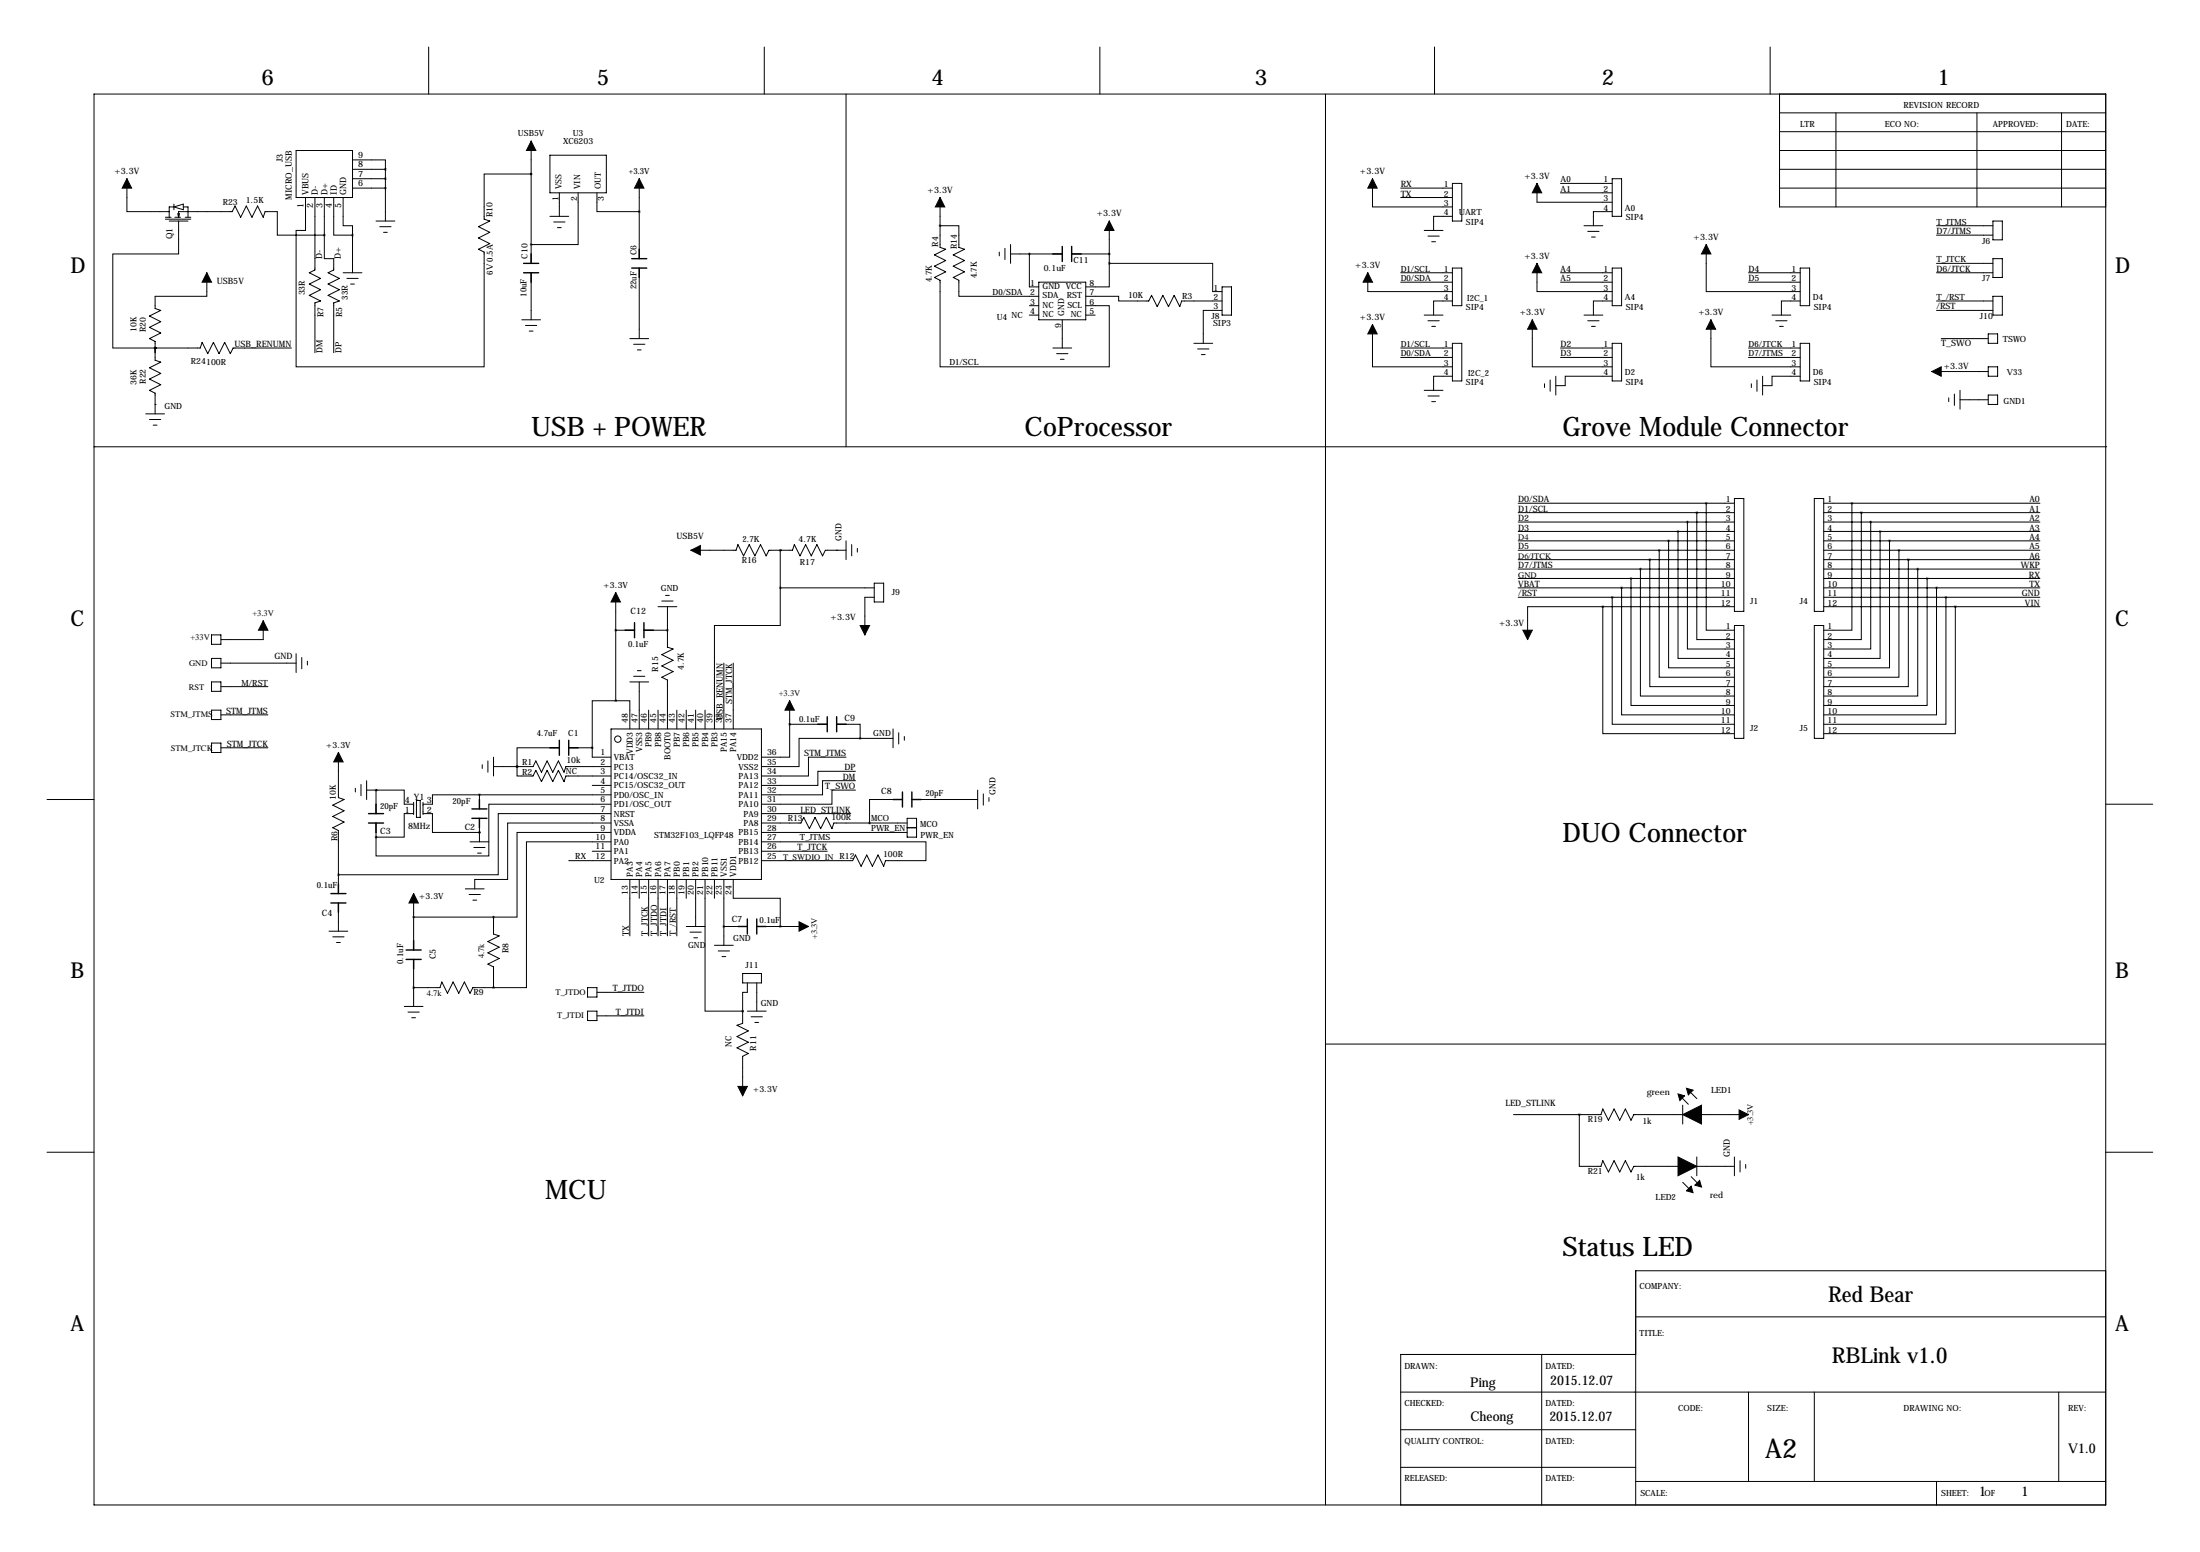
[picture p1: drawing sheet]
<svg xmlns="http://www.w3.org/2000/svg" width="594mm" height="419mm" viewBox="0 0 594 419" stroke-linecap="round" stroke-linejoin="round" font-family="sans-serif">
<g fill="none" stroke="#000" stroke-width=".27">
<path d="M115.8 12.7v12.7M206.5 12.7v12.7M297.2 12.7v12.7M387.6 12.7v12.7M478.3 12.7v12.7M25.4 25.4h543.6v381h-543.6zM143.5 38.1v33M228.6 25.4v95.2M358.1 25.4v381M480.8 25.4v30.5h88.2M480.8 30.5h88.2M480.8 35.6h88.2"/>
<path d="M496.1 30.5v25.4M534.2 30.5v25.4M557 30.5v25.4M34.3 48.3v8.8h11.4M44.7 59.2h6.9M44.7 58.7h1.5M45.7 59.7h5.1M47 55.9h-1.3v2.8M47 55.1v1.5M47 55.9l2.5-.8v1.5zM47.2 58.7h1.6M48 57.7l.3 1"/>
<path d="M48.3 58.7v-1.6h14.4l.8-1.5 1.5 3.1 1.5-3.1 1.6 3.1 1.5-3.1 1.5 3.1 .5-1.6h3.3v6.4h12.7M48.3 59.7v8.9h-17.8v25.4h11.4M48.5 57.7l-.2 1M49.5 55.9h1.3v2.8M50 58.7h1.6M80 40.6h15.2v12.7h-15.2zM85.1 53.3v19.6l-1.5 .8 3 1.5-3 1.5 3 1.5-3 1.6 3 1.5-1.5 .5v13.4M87.6 53.3v10.2M90.2 53.3v10.2h5M92.7 53.3v7.7h2.5v2.5M95.2 43.2h8.9v2.5M95.2 45.7h8.9"/>
<path d="M95.2 50.8h8.9M95.2 48.3h8.9M101.6 59.7h5.1M104.1 45.7v14M143.5 47h-12.7v12.2l1.5 .5-3 1.5 3 1.5-3 1.6 3 1.5-3 1.5 1.5 .8v31h-50.8v-36.9h2.5v-8.9M148.6 41.9h15.2v10.2h-15.2zM148.6 58.4h5.1M149.6 59.9h3.1M151.1 52.1v6.3M156.2 52.1v13.9h-12.7M161.3 52.1v5h11.4M172.7 48.3v21.6"/>
<path d="M254 53.3v13.5l1.5 .5-3 1.5 3 1.6-3 1.5 3 1.5-3 1.5 1.5 .8v23.4h45.7v-16.5h-6.3M299.7 59.7v11.4M370.8 48.3v7.6h21.6M378.5 50.8h13.9M378.5 53.3h13.9M392.4 58.4h-5.1v3.8M392.4 49.5h2.6v10.2h-2.6zM415.3 49.5v5.1h20.3M421.6 52.1h14M421.6 49.5h14M435.6 57.1h-5.1v3.9M435.6 48.3h2.5v10.1h-2.5z"/>
<path d="M480.8 40.6h88.2M480.8 45.7h88.2M480.8 50.8h88.2M538.5 59.7h2.5v5.1h-2.5zM55.9 73.7v6.3h-14v3.3l1.5 .5-3 1.5 3 1.6-3 1.5 3 1.5-3 1.5 1.5 .8v5.1l1.5 .5-3 1.5 3 1.5-3 1.6 3 1.5-3 1.5 1.5 .8v5.6M87.6 63.5v6.4h2.6v3l-1.6 .8 3.1 1.5-3.1 1.5 3.1 1.5-3.1 1.6 3.1 1.5-1.5 .5v13.4M92.7 73.7h5.1M93.7 75.2h3.1M94.7 76.7h1.1M95.2 63.5v10.2M102.6 61.2h3.1M103.6 62.7h1"/>
<path d="M143.5 73.7v12.7M150.6 61.5h1M172.7 72.4v19M254 61h5.1v5.8l1.5 .5-3 1.5 3 1.6-3 1.5 3 1.5-3 1.5 1.5 .8v4.3h21.6M270 68.1v1M271.5 67.1v3M273 68.6h14M273 66v5.1M278.1 68.6v8.9h2.6M280.7 76.2h12.7v10.2h-12.7zM289.6 68.6h10.1M299.7 71.1v6.4h-6.3"/>
<path d="M299.7 71.1h28v7.6h2.5M330.2 77.5h2.5v7.6h-2.5zM369.6 73.7v5h22.8M378.5 73.7h13.9M378.5 76.2h13.9M384.8 62.2h5.1M385.8 63.8h3.1M386.8 65.3h1.1M392.4 72.4h2.6v10.2h-2.6zM415.3 71.1v7.6h20.3M421.6 73.7h14M421.6 76.2h14"/>
<path d="M428 61h5.1M429 62.5h3.1M430 64h1M435.6 72.4h2.5v10.2h-2.5zM461 66v12.7h25.4M472.4 73.7h14M472.4 76.2h14M486.4 72.4h2.5v10.2h-2.5zM523.2 73.7h15.3M523.2 61h15.3M523.2 63.5h15.3M523.2 71.1h15.3"/>
<path d="M538.5 69.9h2.5v5h-2.5zM41.9 94h.1M41.9 94h12.2l.5-1.5 1.5 3 1.6-3 1.5 3 1.5-3 1.5 3 .8-1.5h15.7M141 86.4h5M142 87.9h3M143 89.4h1M170.2 91.4h5.1M171.2 93h3M172.2 94.5h1M278.1 82.6h2.6M278.1 85.1h2.6M284.5 94h5.1"/>
<path d="M285.5 95.5h3M286.5 97h1M287 86.4v7.6M293.4 80h8.9v1.3h8.1l.7-1.5 1.6 3 1.5-3 1.5 3 1.5-3 1.6 3 .5-1.5h10.9M293.4 85.1h2.5M322.6 92.7h5.1M323.6 94.2h3M324.6 95.8h1M330.2 83.8h-5.1v8.9M370.8 87.6v11.5h21.6M378.5 94h13.9M378.5 96.5h13.9"/>
<path d="M384.8 85.1h5.1M385.8 86.6h3.1M386.8 88.1h1.1M392.4 81.3h-5.1v3.8M392.4 92.7h2.6v10.2h-2.6zM414 86.4v12.7h21.6M421.6 94h14M421.6 96.5h14M428 85.1h5.1M429 86.6h3.1M430 88.1h1M435.6 81.3h-5.1v3.8"/>
<path d="M435.6 92.7h2.5v10.2h-2.5zM462.3 86.4v12.7h24.1M472.4 94h14M472.4 96.5h14M478.8 85.1h5.1M479.8 86.6h3.1M480.8 88.1h1M486.4 81.3h-5.1v3.8M486.4 92.7h2.5v10.2h-2.5zM523.2 81.3h15.3M523.2 83.8h15.3M524.5 91.4h12.7"/>
<path d="M537.2 90.2h2.6v2.5h-2.6zM537.2 99.1h2.6v2.5h-2.6zM538.5 80h2.5v5.1h-2.5zM39.4 111.8h5M40.4 113.3h3M41.4 114.8h1M41.9 109.2h.1M384.8 105.4h5.1M385.8 106.9h3.1M386.8 108.5h1.1M392.4 101.6h-5.1v3.8M417.3 103.6v1"/>
<path d="M418.8 102.6v3.1M420.4 101.6v5.1M435.6 101.6h-12.7v2.5h-2.5M473.2 103.6v1M474.7 102.6v3.1M476.2 101.6v5.1M486.4 101.6h-7.6v2.5h-2.6M522 100.3h15.2M526.5 107.4v1.1M528.1 106.4v3.1M529.6 107.9h7.6M529.6 105.4v5.1"/>
<path d="M537.2 106.7h2.6v2.5h-2.6zM25.4 120.6h.1M25.4 120.6h543.6M410.2 135.9h58.4M410.2 138.4h58.4M458.5 138.4v34.3h10.1M461 135.9v34.3h7.6M468.6 134.6h2.6v30.5h-2.6zM490.2 134.6h2.6v30.5h-2.6zM492.8 135.9h58.4M492.8 138.4h58.4M500.4 135.9v34.3h-7.6"/>
<path d="M502.9 138.4v34.3h-10.1M569 120.6h.1M186.7 148.6h12.2l.5-1.5 1.5 3 1.5-3 1.6 3 1.5-3 1.5 3 .8-1.5h6.3l.5-1.5 1.6 3 1.5-3 1.5 3 1.5-3 1.5 3 .8-1.5h5.6M210.8 148.6h.1M210.8 158.8v10.1h-17.8v27.9M210.8 158.8h25.4M210.8 148.6v10.2M226.1 148.6h.1M228.6 146.1v5M230.1 147.1v3M231.6 148.1v1M236.2 157.5h2.6v5.1h-2.6z"/>
<path d="M410.2 141h58.4M410.2 143.5h58.4M410.2 146.1h58.4M410.2 148.6h58.4M410.2 151.1h58.4M410.2 153.7h58.4M410.2 156.2h58.4M410.2 158.8h58.4M438.1 158.8v34.2h30.5M440.7 156.2v34.3h27.9M443.2 153.7v34.3h25.4M445.8 151.1v34.3h22.8"/>
<path d="M448.3 148.6v34.3h20.3M450.8 146.1v34.2h17.8M453.4 143.5v34.3h15.2M455.9 141v34.3h12.7M492.8 141h58.4M492.8 143.5h58.4M492.8 146.1h58.4M492.8 148.6h58.4M492.8 151.1h58.4M492.8 153.7h58.4M492.8 156.2h58.4M492.8 158.8h58.4"/>
<path d="M505.5 141v34.3h-12.7M508 143.5v34.3h-15.2M510.5 146.1v34.2h-17.7M513.1 148.6v34.3h-20.3M515.6 151.1v34.3h-22.8M518.2 153.7v34.3h-25.4M520.7 156.2v34.3h-27.9M523.2 158.8v34.2h-30.4M57.1 177.8h2.6v2.5h-2.6zM57.1 171.4h2.6v2.6h-2.6zM59.7 179.1h20.3M71.1 167.6v5.1h-11.4"/>
<path d="M80 176.5v5.1M81.5 177.5v3.1M83.1 178.6v1M166.4 170.2v19M166.4 170.2h5M166.4 160v10.2M174 170.2h6.3M177.8 163.8h5.1M178.8 162.3h3.1M179.8 160.8h1M180.3 163.8v11l1.6 .5-3.1 1.5 3.1 1.5-3.1 1.5 3.1 1.6-3.1 1.5 1.5 .7v13.2M195.6 179.1v17.7"/>
<path d="M198.1 179.1v17.7M236.2 161.3h-2.5v10.1M410.2 161.3h58.4M433.1 163.8v34.3h35.5M433.1 163.8h-20.4v8.9M433.1 163.8h35.5M435.6 161.3v34.3h33M468.6 168.9h2.6v30.5h-2.6zM490.2 168.9h2.6v30.5h-2.6zM492.8 161.3h58.4M492.8 163.8h58.4M525.8 161.3v34.3h-33"/>
<path d="M528.3 163.8v34.3h-35.5M57.1 184.1h2.6v2.6h-2.6zM57.1 191.8h2.6v2.5h-2.6zM59.7 185.4h12.7M59.7 193h12.7M165.1 196.8h40.6v40.7h-40.6zM166.4 189.2h3.8v7.6M166.4 189.2h-6.4v12.7M170.2 184.1h5.1M171.2 182.6h3M172.2 181.1h1M172.7 184.1v12.7"/>
<path d="M175.3 191.8v5M177.8 191.8v5M182.9 191.8v5M185.4 191.8v5M188 191.8v5M190.5 191.8v5M213.4 195.6v8.9h-7.7M213.4 195.6h10.1M213.4 189.2v6.4M226.1 195.6h6.3v3.8M232.4 199.4h-16.5v7.6h-10.2M232.4 199.4h8.9"/>
<path d="M241.3 196.8v5.1M242.8 197.9v3M244.3 198.9v1M12.7 215.9h12.7M57.1 200.7h2.6v2.5h-2.6zM59.7 201.9h12.7M91.4 203.2v12.2l1.6 .5-3.1 1.5 3.1 1.5-3.1 1.6 3.1 1.5-3.1 1.5 1.5 .8v17M96 212.9v1M97.5 211.8v3.1M99.1 213.4h2.5M99.1 210.8v5.1M101.6 213.4h7.6v3.8h2.6"/>
<path d="M101.6 213.4h.1M101.6 213.4v6.3M111.8 219.7h-2.6v6.4h-7.6M111.8 216.7v3.3M112.5 216.2h1v4.5h-1zM114.3 219.7h2.5v5.1h12.7M114.3 216.7v3.3M129.5 214.6h-12.7v2.6h-2.5M129.5 214.6h35.6M129.5 214.6v3.8M130.3 206.5v1M131.8 205.5v3"/>
<path d="M133.3 207h10.7l.8-1.5 1.5 3 1.5-3 1.6 3 1.5-3 1.5 3 .5-1.5h12.2M133.3 204.5v5M139.7 207v2.5h4.3l.8-1.5 1.5 3.1 1.5-3.1 1.6 3.1 1.5-3.1 1.5 3.1 .5-1.6h12.2M139.7 207h.1M151.1 201.9h-11.4v5.1M153.7 201.9h6.3M160 201.9v2.6h5.1M160 212.1h5.1M165.1 217.2h-33v13.9h-30.5v-5M165.1 219.7h-30.5v16.5h-43.2M205.7 219.7h24.2M228.6 204.5h-10.2v5h-12.7"/>
<path d="M231.1 213.4h-6.3v3.8h-19.1M231.1 210.8h-8.9v3.8h-16.5M231.1 208.3h-10.1v3.8h-15.3M243.8 215.9h-8.9v6.3M246.4 215.9h17.8M264.2 213.4v5M265.7 214.4v3M267.2 215.4v1M569 217.2h12.7M101.6 222.2v3.9M127 227.3h5.1M128 228.9h3.1"/>
<path d="M129 230.4h1M129.5 224.8h.1M129.5 221v6.3M153.7 232.4h11.4M160 229.9h5.1M165.1 222.2h-27.9v15.3h-8.9v2.5M165.1 224.8h-25.4v22.8h-6.4M165.1 227.3h-22.9v39.4h-8.9M170.2 237.5v15.2M172.7 237.5v5.1M175.3 237.5v15.2M177.8 237.5v15.2"/>
<path d="M180.3 237.5v15.2M182.9 237.5v15.2M185.4 237.5v5.1M188 237.5v12.7M190.5 237.5v35.5h10.2M193 237.5v5.1M195.6 237.5v17.8M198.1 237.5v5.1h12.7v7.6M205.7 227.3h44.5v5.1h-10.9l-.5 1.5-1.6-3-1.5 3-1.5-3-1.5 3-1.6-3-.7 1.5h-24.7M205.7 222.2h10.7l.8-1.5 1.5 3.1 1.5-3.1 1.5 3.1 1.6-3.1 1.5 3.1 .5-1.6h19.8M205.7 224.8h39.4M205.7 229.9h17.8"/>
<path d="M245.1 221h2.5v5.1h-2.5zM245.1 223.5h2.5M88.9 251.5h5.1M89.9 253h3.1M90.9 254.5h1M91.4 243.8v7.7M111.8 241.3v15.2M111.8 259.1v12.7M111.8 247.6h21.5M125.7 240h5.1M126.7 241.6h3.1M127.8 243.1h1"/>
<path d="M133.3 247.6v4.6l1.6 .5-3.1 1.6 3.1 1.5-3.1 1.5 3.1 1.5-3.1 1.6 1.5 .7v5.6M185.4 250.2h5.1M186.4 251.7h3.1M187.5 253.2h1M193 255.3h5.1M194.1 256.8h3M195.1 258.3h1M195.6 250.2h6.3M204.5 250.2h13.9M109.2 271.8h5.1M110.2 273.3h3.1M111.3 274.8h1"/>
<path d="M111.8 266.7h7.1l.5-1.5 1.5 3 1.5-3 1.6 3 1.5-3 1.5 3 .8-1.5h5.5M158.7 266.7h2.6v2.5h-2.6zM158.7 273h2.6v2.6h-2.6zM161.3 268h12.7M161.3 274.3h12.7M200.7 273h.1M200.7 262.9h5v2.5h-5zM200.7 273v3.4l-1.6 .5 3.1 1.5-3.1 1.5 3.1 1.5-3.1 1.6 3.1 1.5-1.5 .7v10.7M201.9 265.4v2.6h-1.2v5M201.9 273h5.1M202.9 274.6h3.1M204 276.1h1"/>
<path d="M204.5 265.4v7.6M358.1 281.9h210.9M454.4 296.4l1.8 1.8M454.7 298.4v5.1M456.7 294.9l1.8 1.8M12.7 311.1h12.7M408.9 301h23.7l.5-1.5 1.5 3 1.5-3 1.5 3 1.6-3 1.5 3 .8-1.5h13.2M426.7 301v14h5.9l.5-1.6 1.5 3.1 1.5-3.1 1.5 3.1 1.6-3.1 1.5 3.1 .8-1.5h11.9M454.7 319.3l1.7 1.8M456.9 317.8l1.8 1.7M458.5 312.4v5.1M458.5 315h10.1"/>
<path d="M459.7 301h12.7M468.6 312.4v5.1M470.2 313.4v3.1M471.7 314.5v1M569 311.1h12.7M442 355.6h127M569 343.2h-127v63.2M378.5 375.9h190.5M416.6 365.8v40.6M442 365.8h-63.5v40.6M472.4 375.9v24.1M490.2 375.9v24.1"/>
<path d="M556.3 375.9v24.1M378.5 386.1h63.5M378.5 396.2h63.5M442 400h127M523.2 400v6.4"/>
<circle cx="166.9" cy="199.6" r=".86"/>
</g>
<g fill="none" stroke="#000" stroke-width=".38">
<path d="M141.5 73.7h4M141.5 71.1h4M143.5 68.6v2.5M143.5 73.7v2.5M170.7 72.4h4.1M170.7 69.9h4.1M172.7 67.3v2.6M172.7 72.4v2.5M284.5 68.6h2.5M287 66.5v4.1M289.6 66.5v4.1M289.6 68.6h2.5"/>
<path d="M168.9 170.2h2.5M171.4 168.1v4.1M174 168.1v4.1M174 170.2h2.5M151.1 199.9v4.1M153.7 199.9v4.1M221 195.6h2.5M223.5 193.5v4.1M226.1 193.5v4.1M226.1 195.6h2.5M99.6 219.7h4M101.6 217.2v2.5"/>
<path d="M127.5 218.4h4.1M129.5 215.9v2.5M148.6 201.9h2.5M153.7 201.9h2.5M241.3 215.9h2.5M243.8 213.9v4M246.4 213.9v4M246.4 215.9h2.5M91.4 238.8v2.5M99.6 222.2h4M101.6 222.2v2.6M127.5 221h4.1"/>
<path d="M129.5 221v2.5M89.4 241.3h4.1M89.4 243.8h4.1M91.4 243.8v2.6M109.7 256.5h4.1M109.7 259.1h4.1M111.8 254v2.5M111.8 259.1v2.5M199.4 250.2h2.5M201.9 248.2v4M204.5 248.2v4M204.5 250.2h2.5"/>
</g>
<g fill="#000" stroke="#000" stroke-width=".27">
<path d="M143.5 38.1l1.3 2.5h-2.6zM34.3 48.3l1.3 2.5h-2.6zM172.7 48.3l1.3 2.5h-2.6zM254 53.3l1.3 2.6h-2.6zM299.7 59.7l1.3 2.5h-2.6zM370.8 48.3l1.3 2.5h-2.5zM415.3 49.5l1.3 2.6h-2.6zM55.9 73.7l1.2 2.5h-2.5zM369.6 73.7l1.2 2.5h-2.5zM415.3 71.1l1.3 2.6h-2.6zM461 66l1.3 2.6h-2.6zM370.8 87.6l1.3 2.6h-2.5z"/>
<path d="M414 86.4l1.3 2.5h-2.6zM462.3 86.4l1.2 2.5h-2.5zM522 100.3l2.5-1.2v2.5zM186.7 148.6l2.5-1.3v2.6zM71.1 167.6l1.3 2.6h-2.6zM166.4 160l1.2 2.6h-2.5zM232.4 168.9h2.5l-1.2 2.5zM411.5 170.2h2.5l-1.3 2.5zM213.4 189.2l1.2 2.6h-2.5zM91.4 203.2l1.3 2.5h-2.5zM111.8 241.3l1.2 2.5h-2.5zM215.9 248.9l2.5 1.3-2.5 1.3z"/>
<path d="M199.4 293.4h2.5l-1.2 2.5zM453.4 295.4l1.8 .5-1.3 1.3zM455.7 293.9l1.8 .5-1.3 1.3zM454.7 301l5-2.6v5.1zM453.4 312.4l5.1 2.6-5.1 2.5zM469.9 299.7l2.5 1.3-2.5 1.3zM455.7 321.6l1.2-1.3 .6 1.8zM459.2 318.8l.5 1.7-1.7-.5z"/>
</g>
<path d="M95.2 63.5a.05 .05 0 0 0 .1 0 .05 .05 0 0 0-.1 0zM104.1 50.8a.05 .05 0 0 0 .1 0 .05 .05 0 0 0-.1 0zM104.1 48.3a.05 .05 0 0 0 .1 0 .05 .05 0 0 0-.1 0zM104.1 45.7a.05 .05 0 0 0 .1 0 .05 .05 0 0 0-.1 0zM458.4 138.4a.05 .05 0 0 0 .1 0 .05 .05 0 0 0-.1 0zM455.9 141a.05 .05 0 0 0 .1 0 .05 .05 0 0 0-.1 0zM450.8 146a.05 .05 0 0 0 .1 0 .05 .05 0 0 0-.1 0zM445.7 151.1a.05 .05 0 0 0 .1 0 .05 .05 0 0 0-.1 0zM443.2 153.7a.05 .05 0 0 0 .1 0 .05 .05 0 0 0-.1 0zM438.1 158.7a.05 .05 0 0 0 .1 0 .05 .05 0 0 0-.1 0zM433 163.8a.05 .05 0 0 0 .1 0 .05 .05 0 0 0-.1 0zM505.4 141a.05 .05 0 0 0 .1 0 .05 .05 0 0 0-.1 0zM510.5 146.1a.05 .05 0 0 0 .1 0 .05 .05 0 0 0-.1 0zM518.1 153.7a.05 .05 0 0 0 .1 0 .05 .05 0 0 0-.1 0zM523.2 158.8a.05 .05 0 0 0 .1 0 .05 .05 0 0 0-.1 0zM278.1 68.6a.05 .05 0 0 0 .1 0 .05 .05 0 0 0-.1 0zM129.5 214.6a.05 .05 0 0 0 .1 0 .05 .05 0 0 0-.1 0zM129.5 224.8a.05 .05 0 0 0 .1 0 .05 .05 0 0 0-.1 0zM91.4 236.2a.05 .05 0 0 0 .1 0 .05 .05 0 0 0-.1 0zM111.7 247.7a.05 .05 0 0 0 .1 0 .05 .05 0 0 0-.1 0zM111.7 266.7a.05 .05 0 0 0 .1 0 .05 .05 0 0 0-.1 0zM133.3 266.7a.05 .05 0 0 0 .1 0 .05 .05 0 0 0-.1 0zM200.6 273.1a.05 .05 0 0 0 .1 0 .05 .05 0 0 0-.1 0zM234.9 222.3a.05 .05 0 0 0 .1 0 .05 .05 0 0 0-.1 0zM166.3 170.2a.05 .05 0 0 0 .1 0 .05 .05 0 0 0-.1 0zM87.6 63.5a.05 .05 0 0 0 .1 0 .05 .05 0 0 0-.1 0zM133.3 247.7a.05 .05 0 0 0 .1 0 .05 .05 0 0 0-.1 0zM180.3 170.2a.05 .05 0 0 0 .1 0 .05 .05 0 0 0-.1 0zM213.3 195.6a.05 .05 0 0 0 .1 0 .05 .05 0 0 0-.1 0zM166.3 189.2a.05 .05 0 0 0 .1 0 .05 .05 0 0 0-.1 0z" fill="#000" stroke="#000" stroke-width=".63"/>
<g font-size="7.3">
<text x="143.5" y="117.6">USB + POWER</text>
<text x="276.9" y="117.6">CoProcessor</text>
<text x="422.1" y="117.6">Grove Module Connector</text>
<text x="422.1" y="227.3">DUO Connector</text>
<text x="147.3" y="323.8">MCU</text>
<text x="422.1" y="339.1">Status LED</text>
<text x="477" y="393.7">A2</text>
</g>
<g font-size="5.9">
<text x="70.6" y="22.9">6</text>
<text x="161.3" y="22.9">5</text>
<text x="251.7" y="22.9">4</text>
<text x="339.1" y="22.9">3</text>
<text x="432.8" y="22.9">2</text>
<text x="523.5" y="22.9">1</text>
<text x="19" y="73.7">D</text>
<text x="571.5" y="73.7">D</text>
<text x="19" y="168.9">C</text>
<text x="571.5" y="168.9">C</text>
<text x="19" y="264.2">B</text>
<text x="571.5" y="264.2">B</text>
<text x="493.9" y="351.6">Red Bear</text>
<text x="19" y="359.4">A</text>
<text x="571.5" y="359.4">A</text>
<text x="494.9" y="368.1">RBLink v1.0</text>
</g>
<g font-size="3.6">
<text x="397.3" y="374.6">Ping</text>
<text x="418.8" y="374">2015.12.07</text>
<text x="397.3" y="383.7">Cheong</text>
<text x="418.6" y="383.7">2015.12.07</text>
<text x="558.8" y="392.4">V1.0</text>
<text x="534.7" y="403.9">1</text>
<text x="546.1" y="403.9">1</text>
</g>
<g font-size="2.4">
<text x="30.9" y="47">+3.3V</text>
<text x="76.5" y="43.8" transform="rotate(-90 76.5 43.8)">J3</text>
<text x="96.8" y="47.8">7</text>
<text x="96.8" y="45.2">8</text>
<text x="96.8" y="42.7">9</text>
<text x="367.4" y="47">+3.3V</text>
<text x="78.9" y="54" transform="rotate(-90 78.9 54)">MICRO_USB</text>
<text x="83.4" y="52.6" transform="rotate(-90 83.4 52.6)">VBUS</text>
<text x="85.9" y="52.6" transform="rotate(-90 85.9 52.6)">D-</text>
<text x="88.5" y="52.6" transform="rotate(-90 88.5 52.6)">D+</text>
<text x="91" y="52.6" transform="rotate(-90 91 52.6)">ID</text>
<text x="93.5" y="52.6" transform="rotate(-90 93.5 52.6)">GND</text>
<text x="96.8" y="50.3">6</text>
<text x="250.6" y="52.1">+3.3V</text>
<text x="378.5" y="50.5">RX</text>
<text x="378.5" y="53.1">TX</text>
<text x="411.9" y="48.3">+3.3V</text>
<text x="82" y="56.2" transform="rotate(-90 82 56.2)">1</text>
<text x="84.6" y="56.2" transform="rotate(-90 84.6 56.2)">2</text>
<text x="87.1" y="56.2" transform="rotate(-90 87.1 56.2)">3</text>
<text x="89.7" y="56.2" transform="rotate(-90 89.7 56.2)">4</text>
<text x="92.2" y="56.2" transform="rotate(-90 92.2 56.2)">5</text>
<text x="296.3" y="58.4">+3.3V</text>
<text x="46.6" y="64.6" transform="rotate(-90 46.6 64.6)">Q1</text>
<text x="457.6" y="64.8">+3.3V</text>
<text x="523.2" y="63.2">D7/JTMS</text>
<text x="87" y="69.9" transform="rotate(-90 87 69.9)">D-</text>
<text x="92.1" y="69.9" transform="rotate(-90 92.1 69.9)">D+</text>
<text x="411.9" y="69.9">+3.3V</text>
<text x="58.6" y="76.7">USB5V</text>
<text x="366.2" y="72.4">+3.3V</text>
<text x="421.6" y="73.4">A4</text>
<text x="421.6" y="75.9">A5</text>
<text x="472.4" y="73.4">D4</text>
<text x="472.4" y="75.9">D5</text>
<text x="523.2" y="73.4">D6/JTCK</text>
<text x="523.2" y="83.6">/RST</text>
<text x="367.4" y="86.4">+3.3V</text>
<text x="410.6" y="85.1">+3.3V</text>
<text x="458.9" y="85.1">+3.3V</text>
<text x="63.4" y="93.7">USB_RENUMN</text>
<text x="421.6" y="93.7">D2</text>
<text x="524.5" y="93.4">T_SWO</text>
<text x="421.6" y="96.3">D3</text>
<text x="525.2" y="99.6">+3.3V</text>
<text x="410.2" y="135.6">D0/SDA</text>
<text x="548.3" y="135.6">A0</text>
<text x="410.2" y="138.2">D1/SCL</text>
<text x="410.2" y="140.7">D2</text>
<text x="410.2" y="143.3">D3</text>
<text x="548.3" y="138.2">A1</text>
<text x="548.3" y="140.7">A2</text>
<text x="548.3" y="143.3">A3</text>
<text x="182.8" y="145.5">USB5V</text>
<text x="410.2" y="148.3">D5</text>
<text x="548.3" y="145.8">A4</text>
<text x="548.3" y="148.3">A5</text>
<text x="410.2" y="153.4">D7/JTMS</text>
<text x="546" y="153.4">WKP</text>
<text x="548.2" y="156">RX</text>
<text x="548.3" y="150.9">A6</text>
<text x="410.2" y="158.5">VBAT</text>
<text x="410.2" y="161">/RST</text>
<text x="546.3" y="161">GND</text>
<text x="548.3" y="158.5">TX</text>
<text x="170.4" y="165.9">C12</text>
<text x="224.4" y="167.4">+3.3V</text>
<text x="547.1" y="163.6">VIN</text>
<text x="405" y="169.2">+3.3V</text>
<text x="74.2" y="178.1">GND</text>
<text x="197.9" y="190.2" transform="rotate(-90 197.9 190.2)">STM_JTCK</text>
<text x="61.1" y="192.8">STM_JTMS</text>
<text x="195.3" y="194.4" transform="rotate(-90 195.3 194.4)">USB_RENUMN</text>
<text x="228.2" y="194.8">C9</text>
<text x="61.3" y="201.7">STM_JTCK</text>
<text x="217.3" y="204.2">STM_JTMS</text>
<text x="228.2" y="208">DP</text>
<text x="111.9" y="215.9">Y1</text>
<text x="223" y="213.1">T_SWO</text>
<text x="227.7" y="210.6">DM</text>
<text x="238.1" y="214.4">C8</text>
<text x="109.4" y="219.5">1</text>
<text x="109.4" y="216.9">4</text>
<text x="115.3" y="219.5">2</text>
<text x="115.3" y="216.9">3</text>
<text x="216.3" y="219.5">LED_STLINK</text>
<text x="102.7" y="225.3">C3</text>
<text x="110.3" y="223.9">8MHz</text>
<text x="125.6" y="224">C2</text>
<text x="215.5" y="229.6">T_JTCK</text>
<text x="87" y="247.4">C4</text>
<text x="197.7" y="248.9">C7</text>
<text x="169.9" y="252.7" transform="rotate(-90 169.9 252.7)">TX</text>
<text x="175" y="252.7" transform="rotate(-90 175 252.7)">T_JTCK</text>
<text x="177.5" y="252.7" transform="rotate(-90 177.5 252.7)">T_JTDO</text>
<text x="180.1" y="252.7" transform="rotate(-90 180.1 252.7)">T_JTDI</text>
<text x="117.7" y="259" transform="rotate(-90 117.7 259)">C5</text>
<text x="165.6" y="267.7">T_JTDO</text>
<text x="166.4" y="274.1">T_JTDI</text>
<text x="406.8" y="298.6">LED_STLINK</text>
<text x="444.9" y="295.8">green</text>
<text x="467.4" y="312.4" transform="rotate(-90 467.4 312.4)">GND</text>
<text x="462" y="323.6">red</text>
</g>
<g font-size="2.3">
<text x="514.4" y="29.2">REVISION RECORD</text>
<text x="486.4" y="34.3">LTR</text>
<text x="509.3" y="34.3">ECO NO:</text>
<text x="538.5" y="34.3">APPROVED:</text>
<text x="558.3" y="34.3">DATE:</text>
<text x="140" y="36.8">USB5V</text>
<text x="152.1" y="39">XC6203</text>
<text x="154.8" y="36.8">U3</text>
<text x="170" y="47">+3.3V</text>
<text x="151.7" y="51.1" transform="rotate(-90 151.7 51.1)">VSS</text>
<text x="156.8" y="51.1" transform="rotate(-90 156.8 51.1)">VIN</text>
<text x="162.4" y="51.1" transform="rotate(-90 162.4 51.1)">OUT</text>
<text x="390.1" y="50.5">1</text>
<text x="390.1" y="53.1">2</text>
<text x="421.6" y="49.3">A0</text>
<text x="421.6" y="51.8">A1</text>
<text x="433.3" y="49.3">1</text>
<text x="433.3" y="51.8">2</text>
<text x="60.2" y="55.4">R23</text>
<text x="66.4" y="55">1.5K</text>
<text x="133.1" y="58.7" transform="rotate(-90 133.1 58.7)">R10</text>
<text x="150.9" y="54.4" transform="rotate(-90 150.9 54.4)">1</text>
<text x="156" y="54.4" transform="rotate(-90 156 54.4)">2</text>
<text x="163.2" y="54.4" transform="rotate(-90 163.2 54.4)">3</text>
<text x="390.1" y="55.6">3</text>
<text x="390.1" y="58.2">4</text>
<text x="394.2" y="58.2">UART</text>
<text x="433.3" y="54.4">3</text>
<text x="433.3" y="56.9">4</text>
<text x="439.1" y="56.9">A0</text>
<text x="439.3" y="59.5">SIP4</text>
<text x="396.1" y="60.8">SIP4</text>
<text x="523.2" y="60.7">T_JTMS</text>
<text x="535.6" y="65.8">J6</text>
<text x="142.5" y="69.9" transform="rotate(-90 142.5 69.9)">C10</text>
<text x="172" y="68.9" transform="rotate(-90 172 68.9)">C6</text>
<text x="253.5" y="66.7" transform="rotate(-90 253.5 66.7)">R4</text>
<text x="258.6" y="67.3" transform="rotate(-90 258.6 67.3)">R14</text>
<text x="290.1" y="71">C11</text>
<text x="523.2" y="70.9">T_JTCK</text>
<text x="133.1" y="74.2" transform="rotate(-90 133.1 74.2)">6V 0.5A</text>
<text x="251.7" y="76.2" transform="rotate(-90 251.7 76.2)">4.7K</text>
<text x="263.9" y="75.2" transform="rotate(-90 263.9 75.2)">4.7K</text>
<text x="278.3" y="77.2">1</text>
<text x="282" y="73.2">0.1uF</text>
<text x="294.4" y="77.2">8</text>
<text x="378.5" y="73.4">D1/SCL</text>
<text x="378.5" y="75.9">D0/SDA</text>
<text x="390.1" y="73.4">1</text>
<text x="390.1" y="75.9">2</text>
<text x="433.3" y="73.4">1</text>
<text x="433.3" y="75.9">2</text>
<text x="484.1" y="73.4">1</text>
<text x="484.1" y="75.9">2</text>
<text x="535.6" y="75.9">J7</text>
<text x="82.4" y="79.8" transform="rotate(-90 82.4 79.8)">33R</text>
<text x="94" y="81" transform="rotate(-90 94 81)">33R</text>
<text x="142.3" y="80.2" transform="rotate(-90 142.3 80.2)">10uF</text>
<text x="172" y="78.1" transform="rotate(-90 172 78.1)">22uF</text>
<text x="268.2" y="79.8">D0/SDA</text>
<text x="278.3" y="79.8">2</text>
<text x="278.3" y="82.3">3</text>
<text x="281.7" y="78">GND VCC</text>
<text x="281.7" y="80.6">SDA</text>
<text x="281.7" y="83.1">NC</text>
<text x="288.3" y="80.6">RST</text>
<text x="288.4" y="83.1">SCL</text>
<text x="294.4" y="82.3">6</text>
<text x="294.4" y="79.8">7</text>
<text x="304.8" y="80.4">10K</text>
<text x="319.4" y="80.8">R3</text>
<text x="327.9" y="78.5">1</text>
<text x="327.9" y="81">2</text>
<text x="327.9" y="83.6">3</text>
<text x="390.1" y="78.5">3</text>
<text x="390.1" y="81">4</text>
<text x="396.1" y="83.7">SIP4</text>
<text x="396.5" y="81.3">I2C_1</text>
<text x="433.3" y="78.5">3</text>
<text x="433.3" y="81">4</text>
<text x="439.1" y="81">A4</text>
<text x="439.3" y="83.7">SIP4</text>
<text x="484.1" y="78.5">3</text>
<text x="484.1" y="81">4</text>
<text x="489.9" y="81">D4</text>
<text x="490.1" y="83.7">SIP4</text>
<text x="523.2" y="81">T_/RST</text>
<text x="36.9" y="89.7" transform="rotate(-90 36.9 89.7)">10K</text>
<text x="39.4" y="89.7" transform="rotate(-90 39.4 89.7)">R20</text>
<text x="87.4" y="85.7" transform="rotate(-90 87.4 85.7)">R7</text>
<text x="92.5" y="85.7" transform="rotate(-90 92.5 85.7)">R5</text>
<text x="269.3" y="86.4">U4 NC</text>
<text x="278.3" y="84.8">4</text>
<text x="281.7" y="85.6">NC</text>
<text x="286.8" y="88.7" transform="rotate(-90 286.8 88.7)">9</text>
<text x="287.6" y="85.3" transform="rotate(-90 287.6 85.3)">GND</text>
<text x="289.3" y="85.6">NC</text>
<text x="294.4" y="84.8">5</text>
<text x="327.3" y="86.1">J8</text>
<text x="327.8" y="88">SIP3</text>
<text x="534.9" y="86.1">J10</text>
<text x="87.2" y="95.3" transform="rotate(-90 87.2 95.3)">DM</text>
<text x="92.2" y="95.3" transform="rotate(-90 92.2 95.3)">DP</text>
<text x="378.5" y="93.7">D1/SCL</text>
<text x="390.1" y="93.7">1</text>
<text x="433.3" y="93.7">1</text>
<text x="472.4" y="93.7">D6/JTCK</text>
<text x="484.1" y="93.7">1</text>
<text x="541.2" y="92.5">TSWO</text>
<text x="51.6" y="98.4">R24100R</text>
<text x="256.5" y="98.6">D1/SCL</text>
<text x="378.5" y="96.3">D0/SDA</text>
<text x="390.1" y="96.3">2</text>
<text x="390.1" y="98.8">3</text>
<text x="390.1" y="101.3">4</text>
<text x="396.7" y="101.6">I2C_2</text>
<text x="433.3" y="96.3">2</text>
<text x="433.3" y="98.8">3</text>
<text x="433.3" y="101.3">4</text>
<text x="439.1" y="101.3">D2</text>
<text x="472.4" y="96.3">D7/JTMS</text>
<text x="484.1" y="96.3">2</text>
<text x="484.1" y="98.8">3</text>
<text x="484.1" y="101.3">4</text>
<text x="489.9" y="101.3">D6</text>
<text x="542.3" y="101.3">V33</text>
<text x="36.9" y="103.9" transform="rotate(-90 36.9 103.9)">36K</text>
<text x="39.4" y="103.6" transform="rotate(-90 39.4 103.6)">R22</text>
<text x="396.1" y="104">SIP4</text>
<text x="439.3" y="104">SIP4</text>
<text x="490.1" y="104">SIP4</text>
<text x="44.4" y="110.5">GND</text>
<text x="541.4" y="109">GND1</text>
<text x="466.3" y="135.6">1</text>
<text x="493.8" y="135.6">1</text>
<text x="466.3" y="138.2">2</text>
<text x="466.3" y="140.7">3</text>
<text x="466.3" y="143.3">4</text>
<text x="493.8" y="138.2">2</text>
<text x="493.8" y="140.7">3</text>
<text x="493.8" y="143.3">4</text>
<text x="200.6" y="146.3">2.7K</text>
<text x="215.7" y="146.3">4.7K</text>
<text x="227.3" y="146.1" transform="rotate(-90 227.3 146.1)">GND</text>
<text x="410.2" y="145.8">D4</text>
<text x="466.3" y="145.8">5</text>
<text x="466.3" y="148.3">6</text>
<text x="493.8" y="145.8">5</text>
<text x="493.8" y="148.3">6</text>
<text x="200.4" y="152">R16</text>
<text x="216.1" y="152.5">R17</text>
<text x="410.2" y="150.9">D6/JTCK</text>
<text x="410.2" y="156">GND</text>
<text x="466.3" y="150.9">7</text>
<text x="466.3" y="153.4">8</text>
<text x="466.3" y="156">9</text>
<text x="493.8" y="150.9">7</text>
<text x="493.8" y="153.4">8</text>
<text x="493.8" y="156">9</text>
<text x="163.1" y="158.8">+3.3V</text>
<text x="178.6" y="159.5">GND</text>
<text x="240.9" y="160.8">J9</text>
<text x="465" y="158.5">10</text>
<text x="465" y="161">11</text>
<text x="493.8" y="158.5">10</text>
<text x="493.8" y="161">11</text>
<text x="68.2" y="166.4">+3.3V</text>
<text x="465" y="163.6">12</text>
<text x="472.8" y="163.1">J1</text>
<text x="486.3" y="163.1">J4</text>
<text x="493.8" y="163.6">12</text>
<text x="51.5" y="172.8">+33V</text>
<text x="466.3" y="169.9">1</text>
<text x="466.3" y="172.5">2</text>
<text x="493.8" y="169.9">1</text>
<text x="493.8" y="172.5">2</text>
<text x="51.1" y="179.9">GND</text>
<text x="169.7" y="174.8">0.1uF</text>
<text x="466.3" y="175">3</text>
<text x="466.3" y="177.5">4</text>
<text x="493.8" y="175">3</text>
<text x="493.8" y="177.5">4</text>
<text x="65.3" y="185.2">M/RST</text>
<text x="177.8" y="181.4" transform="rotate(-90 177.8 181.4)">R15</text>
<text x="184.7" y="181" transform="rotate(-90 184.7 181)">4.7K</text>
<text x="466.3" y="180.1">5</text>
<text x="466.3" y="182.6">6</text>
<text x="466.3" y="185.2">7</text>
<text x="493.8" y="180.1">5</text>
<text x="493.8" y="182.6">6</text>
<text x="493.8" y="185.2">7</text>
<text x="51" y="186.2">RST</text>
<text x="210.4" y="188">+3.3V</text>
<text x="466.3" y="187.7">8</text>
<text x="466.3" y="190.2">9</text>
<text x="493.8" y="187.7">8</text>
<text x="493.8" y="190.2">9</text>
<text x="46.1" y="193.6">STM_JTMS</text>
<text x="169.7" y="195.3" transform="rotate(-90 169.7 195.3)">48</text>
<text x="172.2" y="195.3" transform="rotate(-90 172.2 195.3)">47</text>
<text x="174.8" y="195.3" transform="rotate(-90 174.8 195.3)">46</text>
<text x="177.3" y="195.3" transform="rotate(-90 177.3 195.3)">45</text>
<text x="179.8" y="195.3" transform="rotate(-90 179.8 195.3)">44</text>
<text x="182.4" y="195.3" transform="rotate(-90 182.4 195.3)">43</text>
<text x="184.9" y="195.3" transform="rotate(-90 184.9 195.3)">42</text>
<text x="187.5" y="195.3" transform="rotate(-90 187.5 195.3)">41</text>
<text x="190" y="195.3" transform="rotate(-90 190 195.3)">40</text>
<text x="192.5" y="195.3" transform="rotate(-90 192.5 195.3)">39</text>
<text x="195.1" y="195.3" transform="rotate(-90 195.1 195.3)">38</text>
<text x="197.6" y="195.3" transform="rotate(-90 197.6 195.3)">37</text>
<text x="215.9" y="194.8">0.1uF</text>
<text x="465" y="192.8">10</text>
<text x="465" y="195.3">11</text>
<text x="465" y="197.9">12</text>
<text x="472.8" y="197.4">J2</text>
<text x="486.3" y="197.4">J5</text>
<text x="493.8" y="192.8">10</text>
<text x="493.8" y="195.3">11</text>
<text x="493.8" y="197.9">12</text>
<text x="46.1" y="202.7">STM_JTCK</text>
<text x="88.1" y="201.9">+3.3V</text>
<text x="145.1" y="198.7">4.7uF</text>
<text x="153.6" y="198.6">C1</text>
<text x="162.3" y="204">1</text>
<text x="171" y="203.5" transform="rotate(-90 171 203.5)">VDD3</text>
<text x="173.5" y="203" transform="rotate(-90 173.5 203)">VSS3</text>
<text x="176.1" y="201.7" transform="rotate(-90 176.1 201.7)">PB9</text>
<text x="178.6" y="201.7" transform="rotate(-90 178.6 201.7)">PB8</text>
<text x="183.7" y="201.7" transform="rotate(-90 183.7 201.7)">PB7</text>
<text x="186.2" y="201.7" transform="rotate(-90 186.2 201.7)">PB6</text>
<text x="188.8" y="201.7" transform="rotate(-90 188.8 201.7)">PB5</text>
<text x="191.3" y="201.7" transform="rotate(-90 191.3 201.7)">PB4</text>
<text x="193.8" y="201.7" transform="rotate(-90 193.8 201.7)">PB3</text>
<text x="196.4" y="203" transform="rotate(-90 196.4 203)">PA15</text>
<text x="198.9" y="203" transform="rotate(-90 198.9 203)">PA14</text>
<text x="207.3" y="204">36</text>
<text x="236" y="198.9">GND</text>
<text x="141.1" y="206.5">R1</text>
<text x="141.1" y="209.3">R2</text>
<text x="152.9" y="208.9">NC</text>
<text x="153" y="206.1">10k</text>
<text x="162.3" y="206.5">2</text>
<text x="162.3" y="209">3</text>
<text x="165.9" y="205.3">VBAT</text>
<text x="165.9" y="207.8">PC13</text>
<text x="181.1" y="205.1" transform="rotate(-90 181.1 205.1)">BOOT0</text>
<text x="199" y="205.3">VDD2</text>
<text x="199.6" y="207.8">VSS2</text>
<text x="207.3" y="206.5">35</text>
<text x="207.3" y="209">34</text>
<text x="90.8" y="215.9" transform="rotate(-90 90.8 215.9)">10K</text>
<text x="162.3" y="211.6">4</text>
<text x="162.3" y="214.1">5</text>
<text x="165.9" y="210.4">PC14/OSC32_IN</text>
<text x="165.9" y="212.9">PC15/OSC32_OUT</text>
<text x="165.9" y="215.4">PD0/OSC_IN</text>
<text x="199.6" y="210.4">PA13</text>
<text x="199.6" y="212.9">PA12</text>
<text x="199.6" y="215.4">PA11</text>
<text x="207.3" y="211.6">33</text>
<text x="207.3" y="214.1">32</text>
<text x="250" y="214.9">20pF</text>
<text x="269" y="214.6" transform="rotate(-90 269 214.6)">GND</text>
<text x="102.7" y="218.5">20pF</text>
<text x="122.3" y="217.2">20pF</text>
<text x="162.3" y="216.7">6</text>
<text x="162.3" y="219.2">7</text>
<text x="162.3" y="221.7">8</text>
<text x="165.9" y="218">PD1/OSC_OUT</text>
<text x="165.9" y="220.5">NRST</text>
<text x="199.6" y="218">PA10</text>
<text x="200.9" y="220.5">PA9</text>
<text x="207.3" y="216.7">31</text>
<text x="207.3" y="219.2">30</text>
<text x="207.3" y="221.7">29</text>
<text x="212.8" y="221.7">R13</text>
<text x="224.6" y="221.3">100R</text>
<text x="235.4" y="221.7">MCO</text>
<text x="91.2" y="227.2" transform="rotate(-90 91.2 227.2)">R6</text>
<text x="160.9" y="226.8">10</text>
<text x="162.3" y="224.3">9</text>
<text x="165.9" y="223.1">VSSA</text>
<text x="165.9" y="225.6">VDDA</text>
<text x="176.8" y="226.4">STM32F103_LQFP48</text>
<text x="199.6" y="225.6">PB15</text>
<text x="200.9" y="223.1">PA8</text>
<text x="207.3" y="224.3">28</text>
<text x="207.3" y="226.8">27</text>
<text x="216.2" y="226.8">T_JTMS</text>
<text x="235.4" y="224.5">PWR_EN</text>
<text x="248.6" y="223.3">MCO</text>
<text x="248.8" y="226.3">PWR_EN</text>
<text x="155.4" y="231.9">RX</text>
<text x="160.9" y="229.4">11</text>
<text x="160.9" y="231.9">12</text>
<text x="165.9" y="228.1">PA0</text>
<text x="165.9" y="230.7">PA1</text>
<text x="165.9" y="233.2">PA2</text>
<text x="199.6" y="228.1">PB14</text>
<text x="199.6" y="230.7">PB13</text>
<text x="199.6" y="233.2">PB12</text>
<text x="207.3" y="229.4">26</text>
<text x="207.3" y="231.9">25</text>
<text x="211.6" y="232.2">T_SWDIO_IN R12</text>
<text x="238.6" y="231.5">100R</text>
<text x="85.6" y="239.8">0.1uF</text>
<text x="160.5" y="238.5">U2</text>
<text x="171" y="236.7" transform="rotate(-90 171 236.7)">PA3</text>
<text x="173.5" y="236.7" transform="rotate(-90 173.5 236.7)">PA4</text>
<text x="176.1" y="236.7" transform="rotate(-90 176.1 236.7)">PA5</text>
<text x="178.6" y="236.7" transform="rotate(-90 178.6 236.7)">PA6</text>
<text x="181.1" y="236.7" transform="rotate(-90 181.1 236.7)">PA7</text>
<text x="183.7" y="236.7" transform="rotate(-90 183.7 236.7)">PB0</text>
<text x="186.2" y="236.7" transform="rotate(-90 186.2 236.7)">PB1</text>
<text x="188.8" y="236.7" transform="rotate(-90 188.8 236.7)">PB2</text>
<text x="191.3" y="236.7" transform="rotate(-90 191.3 236.7)">PB10</text>
<text x="193.8" y="236.7" transform="rotate(-90 193.8 236.7)">PB11</text>
<text x="196.4" y="236.7" transform="rotate(-90 196.4 236.7)">VSS1</text>
<text x="198.9" y="236.7" transform="rotate(-90 198.9 236.7)">VDD1</text>
<text x="113.3" y="242.8">+3.3V</text>
<text x="169.7" y="241.6" transform="rotate(-90 169.7 241.6)">13</text>
<text x="172.2" y="241.6" transform="rotate(-90 172.2 241.6)">14</text>
<text x="174.8" y="241.6" transform="rotate(-90 174.8 241.6)">15</text>
<text x="177.3" y="241.6" transform="rotate(-90 177.3 241.6)">16</text>
<text x="179.8" y="241.6" transform="rotate(-90 179.8 241.6)">17</text>
<text x="182.4" y="241.6" transform="rotate(-90 182.4 241.6)">18</text>
<text x="184.9" y="241.6" transform="rotate(-90 184.9 241.6)">19</text>
<text x="187.5" y="241.6" transform="rotate(-90 187.5 241.6)">20</text>
<text x="190" y="241.6" transform="rotate(-90 190 241.6)">21</text>
<text x="192.5" y="241.6" transform="rotate(-90 192.5 241.6)">22</text>
<text x="195.1" y="241.6" transform="rotate(-90 195.1 241.6)">23</text>
<text x="197.6" y="241.6" transform="rotate(-90 197.6 241.6)">24</text>
<text x="205.3" y="249.2">0.1uF</text>
<text x="137.4" y="257.4" transform="rotate(-90 137.4 257.4)">R8</text>
<text x="182.6" y="252.7" transform="rotate(-90 182.6 252.7)">T_/RST</text>
<text x="185.9" y="256">GND</text>
<text x="198.1" y="254">GND</text>
<text x="220.8" y="253.6" transform="rotate(-90 220.8 253.6)">+3.3V</text>
<text x="109" y="260.3" transform="rotate(-90 109 260.3)">0.1uF</text>
<text x="130.9" y="258.8" transform="rotate(-90 130.9 258.8)">4.7k</text>
<text x="201.4" y="261.4">J11</text>
<text x="115.3" y="269">4.7k</text>
<text x="127.9" y="268.6">R9</text>
<text x="150.1" y="268.8">T_JTDO</text>
<text x="150.5" y="274.9">T_JTDI</text>
<text x="205.6" y="271.8">GND</text>
<text x="197.6" y="282.7" transform="rotate(-90 197.6 282.7)">NC</text>
<text x="204.3" y="283.7" transform="rotate(-90 204.3 283.7)">R11</text>
<text x="203.5" y="294.9">+3.3V</text>
<text x="462.3" y="295.1">LED1</text>
<text x="429" y="303.1">R19</text>
<text x="443.8" y="303.5">1k</text>
<text x="473.7" y="303.9" transform="rotate(-90 473.7 303.9)">+3.3V</text>
<text x="429" y="317.1">R21</text>
<text x="442" y="318.8">1k</text>
<text x="447.3" y="324.1">LED2</text>
<text x="443" y="348">COMPANY:</text>
<text x="443" y="360.7">TITLE:</text>
<text x="379.5" y="369.6">DRAWN:</text>
<text x="417.6" y="369.6">DATED:</text>
<text x="379.5" y="379.7">CHECKED:</text>
<text x="417.6" y="379.7">DATED:</text>
<text x="453.4" y="381">CODE:</text>
<text x="477.5" y="381">SIZE:</text>
<text x="514.4" y="381">DRAWING NO:</text>
<text x="558.8" y="381">REV:</text>
<text x="379.5" y="389.9">QUALITY CONTROL:</text>
<text x="417.6" y="389.9">DATED:</text>
<text x="379.5" y="400">RELEASED:</text>
<text x="417.6" y="400">DATED:</text>
<text x="443.2" y="403.9">SCALE:</text>
<text x="524.5" y="403.9">SHEET:</text>
<text x="536.2" y="403.9">OF</text>
</g>
</svg>
